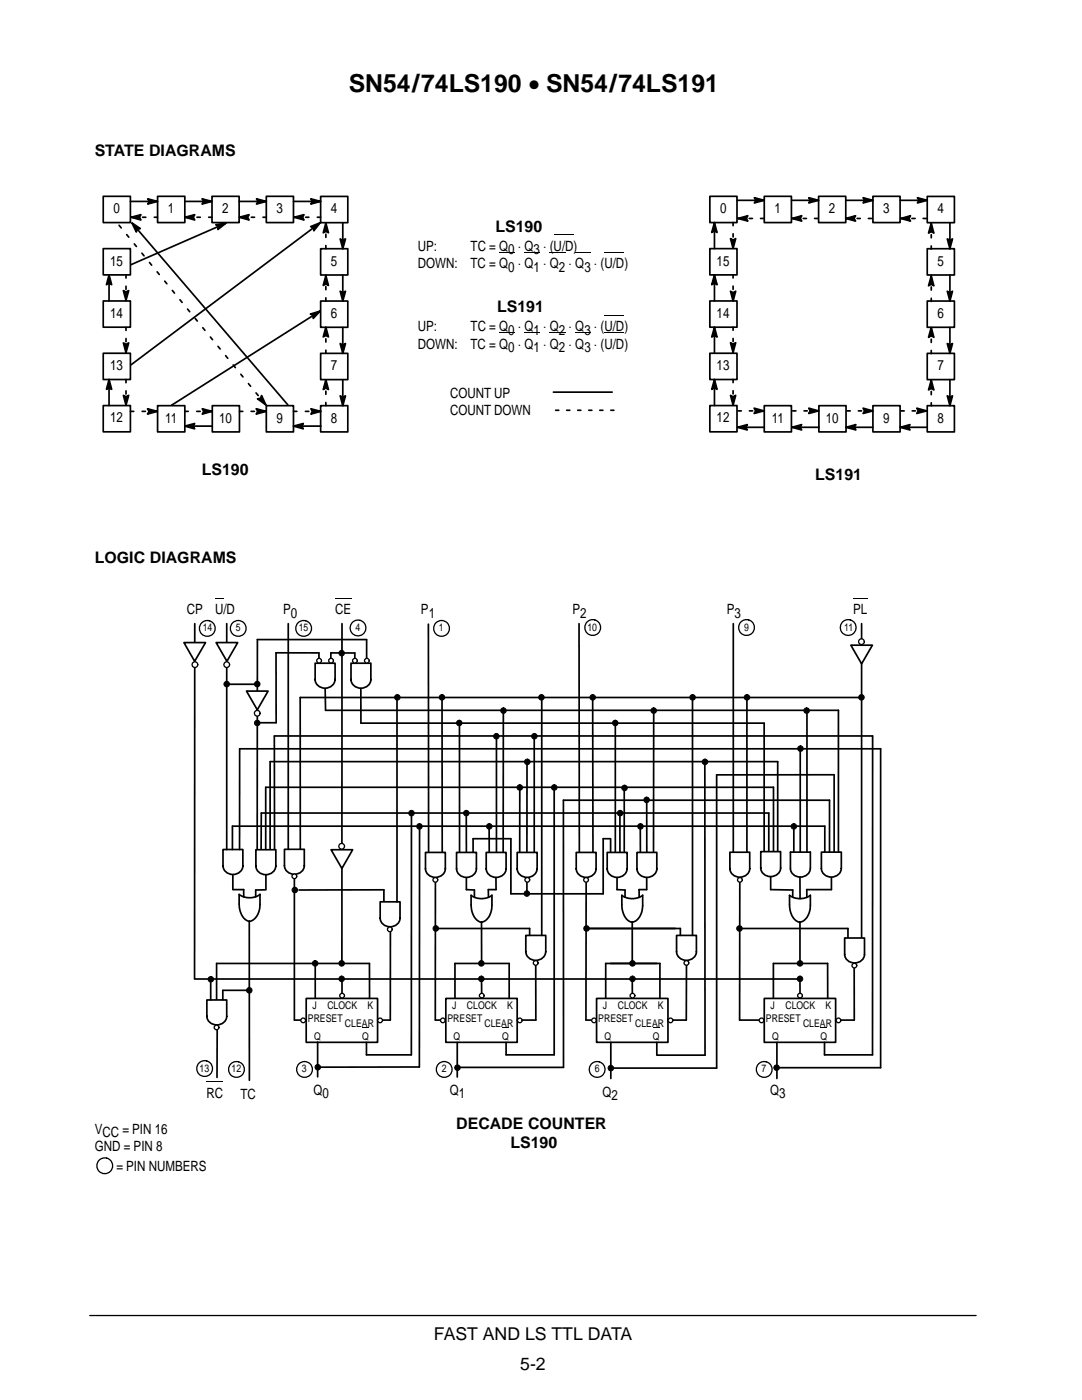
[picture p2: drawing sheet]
<svg xmlns="http://www.w3.org/2000/svg" width="216mm" height="279mm" viewBox="0 0 216 279" stroke-linecap="round" stroke-linejoin="round" font-family="sans-serif">
<path d="M17.9 262.5h176.9" fill="none" stroke="#000" stroke-width=".26"/>
<path d="M110.5 46.8h4M120.6 50.3h4M120.6 62.9h4M120.6 66.4h4" fill="none" stroke="#000" stroke-width=".2"/>
<g fill="#000">
<path d="M150.5 39.5l2 .5-2 .5 .3-.5zM161.4 39.5l1.9 .5-1.9 .5 .3-.5zM172.2 39.5l2 .5-2 .5 .3-.5zM183.1 39.5l1.9 .5-1.9 .5 .3-.5zM21.8 54.9l.5 1.9-.5-.3-.6 .3zM24.6 58l.5 .3 .6-.3-.6 2zM26.3 44.5l1.7 1.1-.6 .1-.2 .6zM26.2 43.4l1.9-.6-.3 .6 .3 .5zM29.5 39.7l1.9 .5-1.9 .5 .3-.5zM36.9 43.4l2-.6-.3 .6 .3 .5zM40.3 39.7l2 .5-2 .5 .3-.5zM43.1 44.8l2-.3-1.6 1.3 .1-.6z"/>
<path d="M47.7 43.4l2-.6-.3 .6 .3 .5zM51.2 39.7l1.9 .5-1.9 .5 .3-.5zM58.7 43.4l2-.6-.3 .6 .3 .5zM62 39.7l2 .5-2 .5 .3-.5zM62 45.2l1.9-.7-1.3 1.6v-.7zM65 44.5l.5 2-.5-.3-.5 .3zM65 55l.5 2-.5-.3-.5 .3zM67.9 47.7l.5 .3 .5-.3-.5 1.9zM67.9 58.1l.5 .3 .5-.3-.5 2zM142.6 54.9l.5 1.9-.5-.3-.6 .3zM142.6 44.4l.5 2-.5-.3-.6 .3zM145.8 58.1l.5 .3 .5-.3-.5 2z"/>
<path d="M145.8 47.6l.5 .3 .5-.3-.5 2zM147.2 43.6l2-.5-.3 .5 .3 .5zM158 43.6l2-.5-.3 .5 .3 .5zM168.8 43.6l1.9-.5-.3 .5 .3 .5zM179.7 43.6l2-.5-.3 .5 .3 .5zM185.8 44.6l.5 1.9-.5-.3-.5 .3zM185.8 55.1l.5 1.9-.5-.3-.5 .3zM189 47.7l.5 .3 .6-.3-.6 1.9zM189 58.1l.5 .3 .6-.3-.6 2zM21.8 75.7l.5 2-.5-.3-.6 .3zM24.6 78.9l.5 .3 .6-.3-.6 2zM24.6 68.4l.5 .3 .6-.3-.6 2z"/>
<path d="M51.4 79.6l.6-.1 .2-.6 .8 1.9zM61.9 62.7l2-.6-1.4 1.5v-.6zM65 65.3l.5 1.9-.5-.3-.5 .3zM65 75.8l.5 1.9-.5-.3-.5 .3zM67.9 68.6l.5 .3 .5-.3-.5 1.9zM67.9 79l.5 .3 .5-.3-.5 2zM142.6 65.3l.5 2-.5-.3-.6 .3zM142.6 75.7l.5 2-.5-.3-.6 .3zM145.8 78.9l.5 .3 .5-.3-.5 2zM145.8 68.4l.5 .3 .5-.3-.5 2zM185.8 65.3l.5 2-.5-.3-.5 .3zM185.8 75.9l.5 1.9-.5-.3-.5 .3z"/>
<path d="M189 68.6l.5 .3 .6-.3-.6 1.9zM189 79l.5 .3 .6-.3-.6 2zM29.4 81.6l2 .5-2 .5 .3-.5zM36.9 85l1.9-.5-.3 .5 .3 .6zM40.4 81.6l1.9 .5-1.9 .5 .3-.5zM51.1 81.6l2 .5-2 .5 .3-.5zM58.6 85l1.9-.5-.3 .5 .3 .6zM62 81.6l2 .5-2 .5 .3-.5zM147.2 85.3l1.9-.6-.3 .6 .3 .5zM150.5 81.5l1.9 .5-1.9 .5 .3-.5zM158 85.3l2-.6-.3 .6 .3 .5zM161.4 81.5l1.9 .5-1.9 .5 .3-.5z"/>
<path d="M168.8 85.3l2-.6-.3 .6 .3 .5zM172.2 81.5l2 .5-2 .5 .3-.5zM179.6 85.3l2-.6-.3 .6 .3 .5zM182.9 81.5l2 .5-2 .5 .3-.5z"/>
<path d="M99.6 50.2h1.8v.2h-1.8z" fill-rule="evenodd"/>
<path d="M101.4 50.2h1.3v.2h-1.3z" fill-rule="evenodd"/>
<path d="M104.7 50.2h1.8v.2h-1.8z" fill-rule="evenodd"/>
<path d="M106.5 50.2h1.3v.2h-1.3z" fill-rule="evenodd"/>
<path d="M109.7 50.2h1.8v.2h-1.8z" fill-rule="evenodd"/>
<path d="M111.5 50.2h1.3v.2h-1.3z" fill-rule="evenodd"/>
<path d="M114.8 50.2h1.8v.2h-1.8z" fill-rule="evenodd"/>
<path d="M116.6 50.2h1.3v.2h-1.3z" fill-rule="evenodd"/>
<path d="M99.6 66.3h1.8v.1h-1.8z" fill-rule="evenodd"/>
<path d="M101.4 66.3h1.3v.1h-1.3z" fill-rule="evenodd"/>
<path d="M104.7 66.3h1.8v.1h-1.8z" fill-rule="evenodd"/>
<path d="M106.5 66.3h1.3v.1h-1.3z" fill-rule="evenodd"/>
<path d="M109.7 66.3h1.8v.1h-1.8z" fill-rule="evenodd"/>
<path d="M111.5 66.3h1.3v.1h-1.3z" fill-rule="evenodd"/>
<path d="M114.8 66.3h1.8v.1h-1.8z" fill-rule="evenodd"/>
<path d="M116.6 66.3h1.3v.1h-1.3z" fill-rule="evenodd"/>
</g>
<g fill="none" stroke="#000" stroke-width=".34">
<path d="M20.6 39.2h5.4v5.2h-5.4zM29.5 39.7l1.9 .5-1.9 .5 .3-.5zM31.4 39.2h5.5v5.2h-5.5zM40.3 39.7l2 .5-2 .5 .3-.5zM42.3 39.2h5.4v5.2h-5.4zM51.2 39.7l1.9 .5-1.9 .5 .3-.5zM53.1 39.2h5.5v5.2h-5.5zM62 39.7l2 .5-2 .5 .3-.5zM64 39.2h5.4v5.2h-5.4zM141.6 39.2h5.5v5.2h-5.5zM147.1 40h5.4M150.5 39.5l2 .5-2 .5 .3-.5z"/>
<path d="M152.5 39.2h5.4v5.2h-5.4zM157.9 40h5.4M161.4 39.5l1.9 .5-1.9 .5 .3-.5zM163.3 39.2h5.5v5.2h-5.5zM168.8 40h5.4M172.2 39.5l2 .5-2 .5 .3-.5zM174.2 39.2h5.4v5.2h-5.4zM179.6 40h5.4M183.1 39.5l1.9 .5-1.9 .5 .3-.5zM185 39.2h5.4v5.2h-5.4zM20.6 49.6h5.4v5.3h-5.4zM21.8 54.9l.5 1.9-.5-.3-.6 .3z"/>
<path d="M21.8 54.9v5.2M24.6 58l.5 .3 .6-.3-.6 2zM26 40.2h5.4M26.2 43.4l1.9-.6-.3 .6 .3 .5zM26.3 44.5l1.7 1.1-.6 .1-.2 .6zM26.8 45l30.6 35.8M36.9 40.2h5.4M36.9 43.4l2-.6-.3 .6 .3 .5zM43.1 44.8l2-.3-1.6 1.3 .1-.6zM45.1 44.5l-19 8.3M47.7 40.2h5.4M47.7 43.4l2-.6-.3 .6 .3 .5z"/>
<path d="M58.6 40.2h5.4M58.7 43.4l2-.6-.3 .6 .3 .5zM62 45.2l1.9-.7-1.3 1.6v-.7zM63.9 44.5l-37.8 28.3M64 49.6h5.4v5.3h-5.4zM65 44.5l.5 2-.5-.3-.5 .3zM65 55l.5 2-.5-.3-.5 .3zM67.9 47.7l.5 .3 .5-.3-.5 1.9zM67.9 58.1l.5 .3 .5-.3-.5 2zM68.4 44.4v5.2M68.4 54.9v5.2M141.6 49.6h5.5v5.3h-5.5z"/>
<path d="M142.6 54.9l.5 1.9-.5-.3-.6 .3zM142.6 44.4l.5 2-.5-.3-.6 .3zM142.6 44.4v5.2M142.6 54.9v5.2M145.8 58.1l.5 .3 .5-.3-.5 2zM145.8 47.6l.5 .3 .5-.3-.5 2zM147.2 43.6l2-.5-.3 .5 .3 .5zM158 43.6l2-.5-.3 .5 .3 .5zM168.8 43.6l1.9-.5-.3 .5 .3 .5zM179.7 43.6l2-.5-.3 .5 .3 .5zM185 49.6h5.4v5.3h-5.4zM185.8 44.6l.5 1.9-.5-.3-.5 .3z"/>
<path d="M185.8 55.1l.5 1.9-.5-.3-.5 .3zM189 47.7l.5 .3 .6-.3-.6 1.9zM189 58.1l.5 .3 .6-.3-.6 2zM189.5 44.4v5.2M189.5 54.9v5.2M20.6 60.1h5.4v5.2h-5.4zM20.6 70.5h5.4v5.2h-5.4zM21.8 75.7l.5 2-.5-.3-.6 .3zM21.8 75.7v5.2M24.6 78.9l.5 .3 .6-.3-.6 2zM24.6 68.4l.5 .3 .6-.3-.6 2zM51.4 79.6l.6-.1 .2-.6 .8 1.9z"/>
<path d="M61.9 62.7l2-.6-1.4 1.5v-.6zM63.9 62.1l-29.7 18.8M64 70.5h5.4v5.3h-5.4zM64 60.1h5.4v5.2h-5.4zM65 65.3l.5 1.9-.5-.3-.5 .3zM65 75.8l.5 1.9-.5-.3-.5 .3zM67.9 68.6l.5 .3 .5-.3-.5 1.9zM67.9 79l.5 .3 .5-.3-.5 2zM68.4 65.3v5.2M68.4 75.8v5.2M110.4 78.3h11.8M141.6 60.1h5.5v5.2h-5.5z"/>
<path d="M141.6 70.5h5.5v5.2h-5.5zM142.6 65.3l.5 2-.5-.3-.6 .3zM142.6 75.7l.5 2-.5-.3-.6 .3zM142.6 65.3v5.2M142.6 75.7v5.2M145.8 78.9l.5 .3 .5-.3-.5 2zM145.8 68.4l.5 .3 .5-.3-.5 2zM185 70.5h5.4v5.3h-5.4zM185 60.1h5.4v5.2h-5.4zM185.8 65.3l.5 2-.5-.3-.5 .3zM185.8 75.9l.5 1.9-.5-.3-.5 .3zM189 68.6l.5 .3 .6-.3-.6 1.9z"/>
<path d="M189 79l.5 .3 .6-.3-.6 2zM189.5 65.3v5.2M189.5 75.8v5.2M20.6 80.9h5.4v5.3h-5.4zM29.4 81.6l2 .5-2 .5 .3-.5zM31.4 81h5.5v5.2h-5.5zM36.9 85l1.9-.5-.3 .5 .3 .6zM36.9 85h5.5M40.4 81.6l1.9 .5-1.9 .5 .3-.5zM42.4 81h5.4v5.2h-5.4zM51.1 81.6l2 .5-2 .5 .3-.5zM53.1 81h5.5v5.2h-5.5z"/>
<path d="M58.6 85l1.9-.5-.3 .5 .3 .6zM58.6 85h5.4M62 81.6l2 .5-2 .5 .3-.5zM64 81h5.4v5.2h-5.4zM141.6 80.9h5.5v5.3h-5.5zM147.2 85.3l1.9-.6-.3 .6 .3 .5zM147.2 85.3h5.3M150.5 81.5l1.9 .5-1.9 .5 .3-.5zM152.5 81h5.4v5.2h-5.4zM158 85.3l2-.6-.3 .6 .3 .5zM158 85.3h5.4M161.4 81.5l1.9 .5-1.9 .5 .3-.5z"/>
<path d="M163.4 81h5.4v5.2h-5.4zM168.8 85.3l2-.6-.3 .6 .3 .5zM168.8 85.3h5.4M172.2 81.5l2 .5-2 .5 .3-.5zM174.2 81h5.4v5.2h-5.4zM179.6 85.3l2-.6-.3 .6 .3 .5zM179.6 85.3h5.4M182.9 81.5l2 .5-2 .5 .3-.5zM185 81h5.4v5.2h-5.4zM38.9 124.5l-.1 70.9M63.6 130.3v1M46.5 174.6v2.9"/>
<path d="M58.7 174.5v29.1M86.9 176.1v27.5M147.6 175.5v28.1"/>
</g>
<g fill="none" stroke="#000" stroke-width=".34" stroke-dasharray=".6 1.6">
<path d="M25.1 54.9v5.2M65 49.6v-5.2M146.3 54.8v5.2M146.3 44.4v5.2M147.2 43.6h5.2M158 43.6h5.2M168.8 43.6h5.2M179.7 43.6h5.2M185.8 49.7v-5.2M25.1 75.7v5.2M25.1 65.3v5.2M65 60.1v-5.2"/>
<path d="M65 70.5v-5.2M146.3 75.7v5.2M146.3 65.3v5.2M185.8 60.2v-5.2M185.8 70.6v-5.2M65 81v-5.2M110.9 81.9h11.7M152.4 82h-5.2M163.3 82h-5.2M174.2 82h-5.2M184.9 82h-5.2M185.8 81v-5.2"/>
</g>
<path d="M31.4 43.4h-5.4M42.3 43.4h-5.4M53.1 43.4h-5.4M64 43.4h-5.4M26 82.1h5.4M36.9 82.1h5.5M47.8 82.1h5.3M53 80.8l-29.7-36.4M58.6 82.1h5.4" fill="none" stroke="#000" stroke-width=".34" stroke-dasharray=".7 1.7"/>
<path d="M44.5 172.8a2 2 0 0 0 2 1.7 2 2 0 0 0 2-1.7zM44.5 169.5v3.3h4v-3.3z" fill-rule="evenodd" fill="#fff"/>
<g fill="none" stroke="#000" stroke-width=".34">
<path d="M44.8 136.6h6.5M45.2 124.5v45M51.3 127.6h21.8M51.4 127.6l-.1 42M63.6 130.3h-8.5v13.9h-3.7M64.9 137.3l.1 4.5h102.3M68.2 124.5v67.8M72 137.3v7h80.5M85.5 124.6v45.4M88.2 139.2v30.8M171.9 139.2h-112v30.2M91.7 144.3v25.8"/>
<path d="M99.1 146.9v23.2M100.4 141.8v28.3M103.7 157.1v13M105.2 152l-.1 18.1M106.6 146.9v23.1M110.6 157.1v53.4h-9.6M122.8 144.3v25.7M124.6 157.2v12.8M140.6 152.1l.1 58.5h-9.6M154.3 157.1h-101.3v12.8M155.2 152h-101.3v17.6M165.5 159.7h-53.1v53.3h-21.2"/>
<path d="M166.4 154.6h-23.4v58.6h-21.1M174.1 146.9h-119.4l.1 22.7M175.7 149.4h-127.9v20.1M44.5 169.5h4v3.3a2 2 0 0 1-2 1.7 2 2 0 0 1-2-1.7zM46.5 177.5h2.1v1.5M53.1 177.6h-2.1v1.4M53.1 174.6v2.9M76.6 177.6h-16.9M82.1 162.3v48.2h-9M83.7 164.9v48l-20.3 .1M93 162.3l.1 7.8M93.1 175v2.5l1.6 .1v1.4"/>
<path d="M97.6 164.9v5.2M99 174.9v2.6h-1.6l.1 1.6M105.1 176.1v2.3M121.8 167.4h-1.4v11h-18.5v-11h-7.5v2.7M121.8 167.4v2.6M123.7 162.2v7.8M153.4 162.3h-101.3v7.4M164.6 164.9h-118.2v4.6M38.9 195.4h120.8M44.5 197.6h5.2M49.7 183.9l.1 31.7M62.9 192.3v6.9"/>
<path d="M73.7 199.3v-7h-30.5v7.3M77.9 185.5v18.1M87 185.3h18.7M96.1 184.1v8.2M106.9 192.7v10.9M117.1 185.3h17.7M121.8 192.3h9.3M43.3 205.4v9.6M121.9 208v7.2M155 208v7.2M155 213.1h20.7"/>
</g>
<path d="M42.9 119.3h1.7v.1h-1.7z" fill-rule="evenodd" fill="#000"/>
<path d="M66.9 119.4h3.2M170.2 119.4h2.9M41.2 215.8h3.3" fill="none" stroke="#000" stroke-width=".2"/>
<g fill="#000" stroke="#000" stroke-width=".2">
<circle cx="45.2" cy="136.5" r=".55"/>
<circle cx="51.3" cy="136.5" r=".55"/>
</g>
<path d="M43.1 128.2h4.3l-2.1 3.8z" fill="#fff"/>
<path d="M43.1 128.2h4.3l-2.1 3.8z" fill="none" stroke="#000" stroke-width=".34"/>
<circle cx="45.2" cy="132.6" r=".57" fill="#fff"/>
<circle cx="45.2" cy="132.6" r=".57" fill="none" stroke="#000" stroke-width=".26"/>
<circle cx="58.8" cy="177.6" r=".55" fill="#000" stroke="#000" stroke-width=".2"/>
<path d="M36.7 128.2h4.3l-2.2 3.8z" fill="#fff"/>
<path d="M36.7 128.2h4.3l-2.2 3.8z" fill="none" stroke="#000" stroke-width=".34"/>
<circle cx="38.9" cy="132.6" r=".57" fill="#fff"/>
<circle cx="38.9" cy="132.6" r=".57" fill="none" stroke="#000" stroke-width=".26"/>
<path d="M51.1 172.8a2 2 0 0 0 1.9 1.8 2 2 0 0 0 2-1.8zM51.1 169.6v3.2h3.9v-3.2z" fill-rule="evenodd" fill="#fff"/>
<path d="M51.1 169.6h3.9v3.2a2 2 0 0 1-2 1.8 2 2 0 0 1-1.9-1.8z" fill="none" stroke="#000" stroke-width=".34"/>
<path d="M49.2 137.9h4.3l-2.2 3.8z" fill="#fff"/>
<path d="M49.2 137.9h4.3l-2.2 3.8z" fill="none" stroke="#000" stroke-width=".34"/>
<circle cx="51.3" cy="142.3" r=".57" fill="#fff"/>
<circle cx="51.3" cy="142.3" r=".57" fill="none" stroke="#000" stroke-width=".26"/>
<path d="M56.8 172.8a2 2 0 0 0 1.9 1.7 2 2 0 0 0 2-1.7zM56.8 169.5v3.3h3.9v-3.3z" fill-rule="evenodd" fill="#fff"/>
<path d="M57.5 124.5v45M56.8 172.8a2 2 0 0 0 1.9 1.7 2 2 0 0 0 2-1.7M56.8 172.8v-3.3h3.9v3.3" fill="none" stroke="#000" stroke-width=".34"/>
<circle cx="51.3" cy="144.3" r=".55" fill="#000" stroke="#000" stroke-width=".2"/>
<path d="M62.9 135.6a2 2 0 0 0 2 1.7 2 2 0 0 0 1.9-1.7zM62.9 132.4v3.2h4v-3.2z" fill-rule="evenodd" fill="#fff"/>
<path d="M62.9 132.4h4l-.1 3.2a2 2 0 0 1-1.9 1.7 2 2 0 0 1-2-1.7z" fill="none" stroke="#000" stroke-width=".34"/>
<circle cx="63.7" cy="131.9" r=".47" fill="#fff"/>
<circle cx="63.7" cy="131.9" r=".47" fill="none" stroke="#000" stroke-width=".26"/>
<circle cx="66.1" cy="131.9" r=".47" fill="#fff"/>
<circle cx="66.1" cy="131.9" r=".47" fill="none" stroke="#000" stroke-width=".26"/>
<path d="M66 130.3v1M70.8 130.3v1" fill="none" stroke="#000" stroke-width=".34"/>
<path d="M70 135.6a2 2 0 0 0 2 1.7 2 2 0 0 0 2-1.7zM70 132.4v3.2h4v-3.2z" fill-rule="evenodd" fill="#fff"/>
<path d="M70 132.4h4v3.2a2 2 0 0 1-2 1.7 2 2 0 0 1-2-1.7z" fill="none" stroke="#000" stroke-width=".34"/>
<circle cx="70.8" cy="131.9" r=".47" fill="#fff"/>
<circle cx="70.8" cy="131.9" r=".47" fill="none" stroke="#000" stroke-width=".26"/>
<circle cx="73.2" cy="131.9" r=".47" fill="#fff"/>
<circle cx="73.2" cy="131.9" r=".47" fill="none" stroke="#000" stroke-width=".26"/>
<path d="M66 130.3h4.8M73.2 127.6v3.7" fill="none" stroke="#000" stroke-width=".34"/>
<circle cx="68.2" cy="130.4" r=".55" fill="#000" stroke="#000" stroke-width=".2"/>
<path d="M75.9 183.2a2 2 0 0 0 1.9 1.8 2 2 0 0 0 2-1.8zM75.9 180v3.3h3.9v-3.3z" fill-rule="evenodd" fill="#fff"/>
<path d="M75.9 183.2a2 2 0 0 0 1.9 1.8 2 2 0 0 0 2-1.8M75.9 183.3v-3.3h3.9v3.3" fill="none" stroke="#000" stroke-width=".34"/>
<circle cx="77.8" cy="185.5" r=".47" fill="#fff"/>
<circle cx="77.8" cy="185.5" r=".47" fill="none" stroke="#000" stroke-width=".26"/>
<path d="M79.2 139.2v40.8M76.6 177.6v2.3" fill="none" stroke="#000" stroke-width=".34"/>
<path d="M41.3 202.8a2 2 0 0 0 2 1.7 2 2 0 0 0 1.9-1.7zM41.3 199.6v3.2h3.9v-3.2z" fill-rule="evenodd" fill="#fff"/>
<path d="M41.3 199.6h3.9v3.2a2 2 0 0 1-1.9 1.7 2 2 0 0 1-2-1.7z" fill="none" stroke="#000" stroke-width=".34"/>
<circle cx="43.2" cy="205.1" r=".47" fill="#fff"/>
<circle cx="43.2" cy="205.1" r=".47" fill="none" stroke="#000" stroke-width=".26"/>
<path d="M42 195.4v4.2M44.5 197.7v1.9M61.1 199.3h14.2v8.7h-14.2z" fill="none" stroke="#000" stroke-width=".34"/>
<g fill="#000" stroke="#000" stroke-width=".2">
<circle cx="42.1" cy="195.4" r=".55"/>
<circle cx="49.7" cy="197.6" r=".55"/>
</g>
<path d="M66.1 169.6h4.3l-2.2 3.7z" fill="#fff"/>
<path d="M66.1 169.6h4.3l-2.2 3.7z" fill="none" stroke="#000" stroke-width=".34"/>
<circle cx="68.2" cy="168.9" r=".57" fill="#fff"/>
<circle cx="68.2" cy="168.9" r=".57" fill="none" stroke="#000" stroke-width=".26"/>
<path d="M75.3 203.6h2.6" fill="none" stroke="#000" stroke-width=".34"/>
<circle cx="75.9" cy="203.6" r=".47" fill="#fff"/>
<circle cx="75.9" cy="203.6" r=".47" fill="none" stroke="#000" stroke-width=".26"/>
<path d="M58.7 203.6h1.3" fill="none" stroke="#000" stroke-width=".34"/>
<circle cx="60.5" cy="203.6" r=".47" fill="#fff"/>
<circle cx="60.5" cy="203.6" r=".47" fill="none" stroke="#000" stroke-width=".26"/>
<circle cx="58.7" cy="174.9" r=".47" fill="#fff"/>
<circle cx="58.7" cy="174.9" r=".47" fill="none" stroke="#000" stroke-width=".26"/>
<g fill="#000" stroke="#000" stroke-width=".2">
<circle cx="79.3" cy="139.2" r=".55"/>
<circle cx="88.2" cy="139.2" r=".55"/>
<circle cx="82.1" cy="162.3" r=".55"/>
<circle cx="83.7" cy="164.9" r=".55"/>
<circle cx="62.9" cy="192.3" r=".55"/>
<circle cx="68.2" cy="195.4" r=".55"/>
<circle cx="68.2" cy="192.3" r=".55"/>
<circle cx="63.4" cy="213" r=".55"/>
</g>
<path d="M68.2 195.3v3.5M63.4 208v6.9M73.1 208v2.5" fill="none" stroke="#000" stroke-width=".34"/>
<path d="M84.9 173.4a2 2 0 0 0 2 1.7 2 2 0 0 0 2-1.7zM84.9 170.1v3.3h4v-3.3z" fill-rule="evenodd" fill="#fff"/>
<path d="M84.9 170.1h4v3.3a2 2 0 0 1-2 1.7 2 2 0 0 1-2-1.7z" fill="none" stroke="#000" stroke-width=".34"/>
<circle cx="86.9" cy="175.6" r=".47" fill="#fff"/>
<circle cx="86.9" cy="175.6" r=".47" fill="none" stroke="#000" stroke-width=".26"/>
<path d="M90.8 192.3h10.8M103.2 203.6h3.7" fill="none" stroke="#000" stroke-width=".34"/>
<circle cx="103.7" cy="203.6" r=".47" fill="#fff"/>
<circle cx="103.7" cy="203.6" r=".47" fill="none" stroke="#000" stroke-width=".26"/>
<path d="M86.9 203.6h1" fill="none" stroke="#000" stroke-width=".34"/>
<circle cx="88.4" cy="203.6" r=".47" fill="#fff"/>
<circle cx="88.4" cy="203.6" r=".47" fill="none" stroke="#000" stroke-width=".26"/>
<path d="M96.1 195.3v3.9" fill="none" stroke="#000" stroke-width=".34"/>
<circle cx="96.1" cy="198.7" r=".47" fill="#fff"/>
<circle cx="96.1" cy="198.7" r=".47" fill="none" stroke="#000" stroke-width=".26"/>
<circle cx="96" cy="195.4" r=".55" fill="#000" stroke="#000" stroke-width=".2"/>
<path d="M98.2 178.7v2a3.2 3.2 0 0 1-2.1 3.4 3.3 3.3 0 0 1-2.1-3.5v-1.9a3.5 3.5 0 0 0 4.1 0M47.7 180.4a3.3 3.3 0 0 0 2.1 3.5M47.7 180.4v-1.9a3.5 3.5 0 0 0 4.2 0v2a3.2 3.2 0 0 1-2.1 3.4" fill="none" stroke="#000" stroke-width=".34"/>
<path d="M91.1 173.4a2 2 0 0 0 2 1.7 2 2 0 0 0 2-1.7zM91.1 170.1v3.3h4v-3.3z" fill-rule="evenodd" fill="#fff"/>
<path d="M91.1 170.1h4v3.3a2 2 0 0 1-2 1.7 2 2 0 0 1-2-1.7z" fill="none" stroke="#000" stroke-width=".34"/>
<path d="M97 173.4a2 2 0 0 0 2 1.7 2 2 0 0 0 2-1.7zM97 170.1v3.3h4v-3.3z" fill-rule="evenodd" fill="#fff"/>
<path d="M97 170.1h4v3.3a2 2 0 0 1-2 1.7 2 2 0 0 1-2-1.7z" fill="none" stroke="#000" stroke-width=".34"/>
<path d="M103.2 173.4a2 2 0 0 0 2 1.7 2 2 0 0 0 2-1.7zM103.2 170.1v3.3h4v-3.3z" fill-rule="evenodd" fill="#fff"/>
<path d="M107.2 173.4a2 2 0 0 1-2 1.7 2 2 0 0 1-2-1.7v-3.3h4v3.3" fill="none" stroke="#000" stroke-width=".34"/>
<circle cx="105.2" cy="175.6" r=".47" fill="#fff"/>
<circle cx="105.2" cy="175.6" r=".47" fill="none" stroke="#000" stroke-width=".26"/>
<path d="M104.9 189.9a2 2 0 0 0 2 1.8 2 2 0 0 0 2-1.8zM104.9 186.7v3.2h4v-3.2z" fill-rule="evenodd" fill="#fff"/>
<path d="M104.9 186.7h4v3.2a2 2 0 0 1-2 1.8 2 2 0 0 1-2-1.8z" fill="none" stroke="#000" stroke-width=".34"/>
<circle cx="106.9" cy="192.2" r=".47" fill="#fff"/>
<circle cx="106.9" cy="192.2" r=".47" fill="none" stroke="#000" stroke-width=".26"/>
<g fill="none" stroke="#000" stroke-width=".34">
<path d="M108.1 139.2v47.5M115.5 124.5l.1 45.5M118.3 139.2v30.8M129 159.7l.1 10.4M130.4 141.8v28.3M117 176.1l-.1 27.5M123.1 175v2.5l1.6 .1v1.4M127.8 164.9v5.2M129 175.1v2.4h-1.5v1.6M105.7 185.3v1.4M117 185.3h18.8M126.2 184.1v8.2"/>
<path d="M137 192.7l-.1 10.9M91.2 208v6.9M101 208v2.5"/>
</g>
<g fill="#000" stroke="#000" stroke-width=".2">
<circle cx="105.1" cy="178.3" r=".55"/>
<circle cx="87" cy="185.3" r=".55"/>
<circle cx="96" cy="192.3" r=".55"/>
<circle cx="91.3" cy="213.1" r=".55"/>
</g>
<path d="M115 173.4a2 2 0 0 0 2 1.7 2 2 0 0 0 1.9-1.7zM115 170.1v3.3h3.9v-3.3z" fill-rule="evenodd" fill="#fff"/>
<path d="M115 170.1h3.9v3.3a2 2 0 0 1-1.9 1.7 2 2 0 0 1-2-1.7z" fill="none" stroke="#000" stroke-width=".34"/>
<circle cx="117" cy="175.6" r=".47" fill="#fff"/>
<circle cx="117" cy="175.6" r=".47" fill="none" stroke="#000" stroke-width=".26"/>
<path d="M120.9 192.3h10.8M116.9 203.6h1M133.3 203.6h3.6" fill="none" stroke="#000" stroke-width=".34"/>
<circle cx="118.5" cy="203.6" r=".47" fill="#fff"/>
<circle cx="118.5" cy="203.6" r=".47" fill="none" stroke="#000" stroke-width=".26"/>
<path d="M128.2 178.7v2a3.2 3.2 0 0 1-2 3.4 3.3 3.3 0 0 1-2.1-3.5v-1.9a3.5 3.5 0 0 0 4.1 0M126.2 195.3v3.9" fill="none" stroke="#000" stroke-width=".34"/>
<circle cx="126.2" cy="195.4" r=".55" fill="#000" stroke="#000" stroke-width=".2"/>
<path d="M121.2 173.4a2 2 0 0 0 1.9 1.7 2 2 0 0 0 2-1.7zM121.2 170.1v3.3h3.9v-3.3z" fill-rule="evenodd" fill="#fff"/>
<path d="M125.1 173.4a2 2 0 0 1-2 1.7 2 2 0 0 1-1.9-1.7v-3.3h3.9v3.3" fill="none" stroke="#000" stroke-width=".34"/>
<path d="M127.1 173.4a2 2 0 0 0 2 1.7 2 2 0 0 0 2-1.7zM127.1 170.1v3.3h4v-3.3z" fill-rule="evenodd" fill="#fff"/>
<path d="M127.1 170.1h4v3.3a2 2 0 0 1-2 1.7 2 2 0 0 1-2-1.7z" fill="none" stroke="#000" stroke-width=".34"/>
<path d="M135 189.9a2 2 0 0 0 2 1.8 2 2 0 0 0 2-1.8zM135 186.7v3.2h4v-3.2z" fill-rule="evenodd" fill="#fff"/>
<path d="M135 186.7h4v3.2a2 2 0 0 1-2 1.8 2 2 0 0 1-2-1.8z" fill="none" stroke="#000" stroke-width=".34"/>
<circle cx="137" cy="192.2" r=".47" fill="#fff"/>
<circle cx="137" cy="192.2" r=".47" fill="none" stroke="#000" stroke-width=".26"/>
<path d="M138.2 139.2v47.5M174.1 146.9v63.6h-9.6M153.8 175v2.5l4.4 .1v1.4M165.9 175v2.5h-4.9v1.6M135.8 185.3v1.4M147.6 185.3h21.6M154.3 192.3h10.8M159.6 184.1v8.2M170.4 192.7l.1 10.9h-3.8M131.1 208v2.5" fill="none" stroke="#000" stroke-width=".34"/>
<g fill="#000" stroke="#000" stroke-width=".2">
<circle cx="117" cy="185.3" r=".55"/>
<circle cx="126.2" cy="192.3" r=".55"/>
<circle cx="121.9" cy="213.2" r=".55"/>
</g>
<circle cx="167.3" cy="203.6" r=".47" fill="#fff"/>
<circle cx="167.3" cy="203.6" r=".47" fill="none" stroke="#000" stroke-width=".26"/>
<path d="M147.6 203.6h3.8" fill="none" stroke="#000" stroke-width=".34"/>
<circle cx="152" cy="203.6" r=".47" fill="#fff"/>
<circle cx="152" cy="203.6" r=".47" fill="none" stroke="#000" stroke-width=".26"/>
<path d="M159.6 195.3v3.9" fill="none" stroke="#000" stroke-width=".34"/>
<circle cx="159.6" cy="198.7" r=".47" fill="#fff"/>
<circle cx="159.6" cy="198.7" r=".47" fill="none" stroke="#000" stroke-width=".26"/>
<g fill="#000" stroke="#000" stroke-width=".2">
<circle cx="159.6" cy="195.4" r=".55"/>
<circle cx="159.6" cy="192.3" r=".55"/>
</g>
<path d="M161.7 178.7a3.5 3.5 0 0 1-4.2 0v1.9a3.3 3.3 0 0 0 2.1 3.5M161.7 178.7v2a3.2 3.2 0 0 1-2.1 3.4M164.5 208v2.5" fill="none" stroke="#000" stroke-width=".34"/>
<path d="M163.9 173.3a2 2 0 0 0 2 1.7 2 2 0 0 0 2-1.7zM163.9 170.1v3.2h4v-3.2z" fill-rule="evenodd" fill="#fff"/>
<path d="M159.7 149.4v20.6M161 141.8v28.2M165.5 159.7v10.3M166.4 154.6v15.4M167.3 141.8v28.2M157.7 170.1h4v3.2a2 2 0 0 1-2 1.7 2 2 0 0 1-2-1.7zM158.4 164.9v5.1M163.9 170.1h4v3.2a2 2 0 0 1-2 1.7 2 2 0 0 1-2-1.7zM164.6 164.9v5.1" fill="none" stroke="#000" stroke-width=".34"/>
<path d="M151.8 173.2a2 2 0 0 0 2 1.7 2 2 0 0 0 2-1.7zM151.8 170v3.2h4v-3.2z" fill-rule="evenodd" fill="#fff"/>
<path d="M146.3 124.5v45.6M149 139.2v30.9M171.9 124.5v62.7M152.5 144.3v25.6M154.3 157.1v12.8M155.2 152v17.9M151.8 173.2a2 2 0 0 0 2 1.7 2 2 0 0 0 2-1.7M151.8 173.2v-3.2h4v3.2M153.4 162.3v7.6M169.2 185.3v1.9" fill="none" stroke="#000" stroke-width=".34"/>
<path d="M168.5 190.5a2 2 0 0 0 2 1.7 2 2 0 0 0 2-1.7zM168.5 187.2v3.3h4v-3.3z" fill-rule="evenodd" fill="#fff"/>
<path d="M168.5 187.2h4v3.3a2 2 0 0 1-2 1.7 2 2 0 0 1-2-1.7z" fill="none" stroke="#000" stroke-width=".34"/>
<circle cx="170.5" cy="192.7" r=".47" fill="#fff"/>
<circle cx="170.5" cy="192.7" r=".47" fill="none" stroke="#000" stroke-width=".26"/>
<path d="M145.6 173.3a2 2 0 0 0 2 1.8 2 2 0 0 0 2-1.8zM145.6 170.1v3.3h4v-3.3z" fill-rule="evenodd" fill="#fff"/>
<path d="M145.6 170.1h4v3.2a2 2 0 0 1-2 1.8 2 2 0 0 1-2-1.8z" fill="none" stroke="#000" stroke-width=".34"/>
<circle cx="147.6" cy="175.6" r=".47" fill="#fff"/>
<circle cx="147.6" cy="175.6" r=".47" fill="none" stroke="#000" stroke-width=".26"/>
<g fill="#000" stroke="#000" stroke-width=".2">
<circle cx="147.5" cy="185.3" r=".55"/>
<circle cx="155" cy="213.1" r=".55"/>
</g>
<path d="M175.7 149.4v63.7M159.6 175v4.3" fill="none" stroke="#000" stroke-width=".34"/>
<path d="M169.8 128.8h4.3l-2.2 3.7z" fill="#fff"/>
<path d="M169.8 128.8h4.3l-2.2 3.7z" fill="none" stroke="#000" stroke-width=".34"/>
<circle cx="171.9" cy="128.1" r=".57" fill="#fff"/>
<circle cx="171.9" cy="128.1" r=".57" fill="none" stroke="#000" stroke-width=".26"/>
<circle cx="68.3" cy="198.7" r=".47" fill="#fff"/>
<circle cx="68.3" cy="198.7" r=".47" fill="none" stroke="#000" stroke-width=".26"/>
<g fill="#000">
<path d="M72.3 205l1.4 .1z" fill-rule="evenodd"/>
<path d="M100.2 205l1.3 .1z" fill-rule="evenodd"/>
<path d="M130.3 205l1.3 .1z" fill-rule="evenodd"/>
<path d="M163.7 205l1.4 .1z" fill-rule="evenodd"/>
</g>
<path d="M89 199.3h14.2v8.7h-14.2zM90.8 192.3v6.9M101.6 192.3v7M119 199.3h14.3v8.7h-14.3zM120.9 192.3v6.9M131.7 192.3v7M152.5 199.3h14.2v8.7h-14.2zM154.3 192.3v6.9M165.1 192.3l.1 7" fill="none" stroke="#000" stroke-width=".34"/>
<g fill="#000" stroke="#000" stroke-width=".2">
<circle cx="108" cy="139.2" r=".55"/>
<circle cx="118.3" cy="139.2" r=".55"/>
<circle cx="138.2" cy="139.2" r=".55"/>
<circle cx="149" cy="139.2" r=".55"/>
<circle cx="171.9" cy="139.2" r=".55"/>
<circle cx="91.6" cy="144.3" r=".55"/>
<circle cx="99" cy="146.9" r=".55"/>
<circle cx="100.5" cy="141.8" r=".55"/>
<circle cx="103.7" cy="157.2" r=".55"/>
<circle cx="105.2" cy="152" r=".55"/>
<circle cx="106.6" cy="146.9" r=".55"/>
<circle cx="122.8" cy="144.3" r=".55"/>
<circle cx="124.6" cy="157.3" r=".55"/>
<circle cx="130.4" cy="141.8" r=".55"/>
<circle cx="140.7" cy="152" r=".55"/>
<circle cx="159.7" cy="149.4" r=".55"/>
<circle cx="161" cy="141.8" r=".55"/>
<circle cx="93" cy="162.3" r=".55"/>
<circle cx="97.6" cy="164.9" r=".55"/>
<circle cx="123.7" cy="162.3" r=".55"/>
<circle cx="127.8" cy="164.9" r=".55"/>
<circle cx="158.4" cy="164.9" r=".55"/>
</g>
<circle cx="133.8" cy="203.6" r=".47" fill="#fff"/>
<g fill="none" stroke="#000" stroke-width=".26">
<circle cx="41.4" cy="125.4" r="1.58"/>
<circle cx="47.5" cy="125.4" r="1.58"/>
<circle cx="60.6" cy="125.4" r="1.58"/>
<circle cx="71.4" cy="125.3" r="1.58"/>
<circle cx="88.1" cy="125.4" r="1.58"/>
<circle cx="118.3" cy="125.2" r="1.58"/>
<circle cx="149" cy="125.2" r="1.58"/>
<circle cx="169.2" cy="125.2" r="1.58"/>
<circle cx="40.8" cy="213.3" r="1.58"/>
<circle cx="47.2" cy="213.4" r="1.58"/>
<circle cx="60.8" cy="213.4" r="1.58"/>
<circle cx="88.6" cy="213.4" r="1.58"/>
<circle cx="119.2" cy="213.4" r="1.58"/>
<circle cx="133.8" cy="203.6" r=".47"/>
<circle cx="152.5" cy="213.4" r="1.58"/>
</g>
<circle cx="126.2" cy="198.7" r=".47" fill="#fff"/>
<g fill="none" stroke="#000" stroke-width=".26">
<circle cx="126.2" cy="198.7" r=".47"/>
<circle cx="20.9" cy="232.7" r="1.58"/>
</g>
<g fill="#000" stroke="#000" stroke-width=".2">
<circle cx="110.6" cy="157.2" r=".55"/>
<circle cx="129" cy="159.6" r=".55"/>
</g>
<text font-size="4.9" x="69.6" y="18.3">SN54/74LS190 • SN54/74LS191</text>
<g font-size="3.5">
<text x="86.6" y="267.5">FAST AND LS TTL DATA</text>
<text x="103.8" y="273.4">5-2</text>
</g>
<g font-size="3.2">
<text x="18.9" y="31">STATE DIAGRAMS</text>
<text x="98.9" y="46.4">LS190</text>
<text x="99.2" y="62.3">LS191</text>
<text x="40.3" y="94.7">LS190</text>
<text x="162.7" y="95.8">LS191</text>
<text x="18.9" y="112.3">LOGIC DIAGRAMS</text>
<text x="91" y="225.3">DECADE COUNTER</text>
<text x="101.8" y="229.1">LS190</text>
</g>
<g font-size="2.8">
<text x="22.6" y="42.6">0</text>
<text x="33.5" y="42.6">1</text>
<text x="44.3" y="42.6">2</text>
<text x="55.2" y="42.6">3</text>
<text x="66" y="42.6">4</text>
<text x="143.7" y="42.6">0</text>
<text x="154.5" y="42.6">1</text>
<text x="165.4" y="42.6">2</text>
<text x="176.2" y="42.6">3</text>
<text x="187.1" y="42.6">4</text>
<text x="22" y="53">15</text>
<text x="66" y="53">5</text>
<text x="83.4" y="53.5">DOWN:</text>
<text x="83.4" y="50.1">UP:</text>
<text x="93.9" y="53.5">TC = Q0 ⋅ Q1 ⋅ Q2 ⋅ Q3 ⋅ (U/D)</text>
<text x="93.9" y="50.1">TC = Q0 ⋅ Q3 ⋅ (U/D)</text>
<text x="143" y="53">15</text>
<text x="187.1" y="53">5</text>
<text x="22" y="63.4">14</text>
<text x="66" y="63.5">6</text>
<text x="143" y="63.4">14</text>
<text x="187.1" y="63.5">6</text>
<text x="83.4" y="69.6">DOWN:</text>
<text x="83.4" y="66.1">UP:</text>
<text x="93.9" y="69.6">TC = Q0 ⋅ Q1 ⋅ Q2 ⋅ Q3 ⋅ (U/D)</text>
<text x="93.9" y="66.1">TC = Q0 ⋅ Q1 ⋅ Q2 ⋅ Q3 ⋅ (U/D)</text>
<text x="22" y="73.9">13</text>
<text x="66" y="73.9">7</text>
<text x="143" y="73.9">13</text>
<text x="187.1" y="73.9">7</text>
<text x="89.8" y="79.4">COUNT UP</text>
<text x="89.8" y="82.8">COUNT DOWN</text>
<text x="22" y="84.3">12</text>
<text x="33" y="84.3">11</text>
<text x="43.7" y="84.3">10</text>
<text x="55.2" y="84.3">9</text>
<text x="66" y="84.3">8</text>
<text x="143" y="84.3">12</text>
<text x="154" y="84.3">11</text>
<text x="164.8" y="84.3">10</text>
<text x="176.2" y="84.3">9</text>
<text x="187.1" y="84.3">8</text>
<text x="37.3" y="122.6">CP</text>
<text x="42.9" y="122.6">U/D</text>
<text x="56.5" y="122.6">P0</text>
<text x="66.9" y="122.6">CE</text>
<text x="84" y="122.6">P1</text>
<text x="114.2" y="122.6">P2</text>
<text x="145" y="122.6">P3</text>
<text x="170.2" y="122.6">PL</text>
<text x="41.2" y="219.1">RC</text>
<text x="48" y="219.2">TC</text>
<text x="62.6" y="218.5">Q0</text>
<text x="89.8" y="218.5">Q1</text>
<text x="120.2" y="218.9">Q2</text>
<text x="153.6" y="218.5">Q3</text>
<text x="18.9" y="226.3">VCC = PIN 16</text>
<text x="18.9" y="229.8">GND = PIN 8</text>
<text x="23.2" y="233.6">= PIN NUMBERS</text>
</g>
<g font-size="2.1">
<text x="40.4" y="126">14</text>
<text x="47.1" y="126">5</text>
<text x="70.9" y="125.9">4</text>
<text x="117.2" y="125.8">10</text>
<text x="148.5" y="125.8">9</text>
<text x="168.5" y="125.8">11</text>
<text x="59.6" y="126">15</text>
<text x="87.5" y="126">1</text>
<text x="62.4" y="201.5">J</text>
<text x="65.3" y="201.5">CLOCK</text>
<text x="73.3" y="201.5">K</text>
<text x="90.2" y="201.5">J</text>
<text x="93.2" y="201.5">CLOCK</text>
<text x="101.2" y="201.5">K</text>
<text x="120.3" y="201.5">J</text>
<text x="123.3" y="201.5">CLOCK</text>
<text x="131.3" y="201.5">K</text>
<text x="153.7" y="201.5">J</text>
<text x="156.7" y="201.5">CLOCK</text>
<text x="164.7" y="201.5">K</text>
<text x="61.4" y="204.1">PRESET</text>
<text x="62.7" y="207.5">Q</text>
<text x="68.8" y="204.9">CLEAR</text>
<text x="72.3" y="207.5">Q</text>
<text x="89.3" y="204.1">PRESET</text>
<text x="90.5" y="207.5">Q</text>
<text x="96.7" y="204.9">CLEAR</text>
<text x="100.2" y="207.5">Q</text>
<text x="119.4" y="204.1">PRESET</text>
<text x="120.6" y="207.5">Q</text>
<text x="126.7" y="204.9">CLEAR</text>
<text x="130.3" y="207.5">Q</text>
<text x="152.8" y="204.1">PRESET</text>
<text x="154.1" y="207.5">Q</text>
<text x="160.2" y="204.9">CLEAR</text>
<text x="163.7" y="207.5">Q</text>
<text x="39.8" y="213.9">13</text>
<text x="46.2" y="214">12</text>
<text x="60.2" y="214">3</text>
<text x="88.2" y="214">2</text>
<text x="118.7" y="214">6</text>
<text x="151.9" y="214">7</text>
</g>
</svg>
